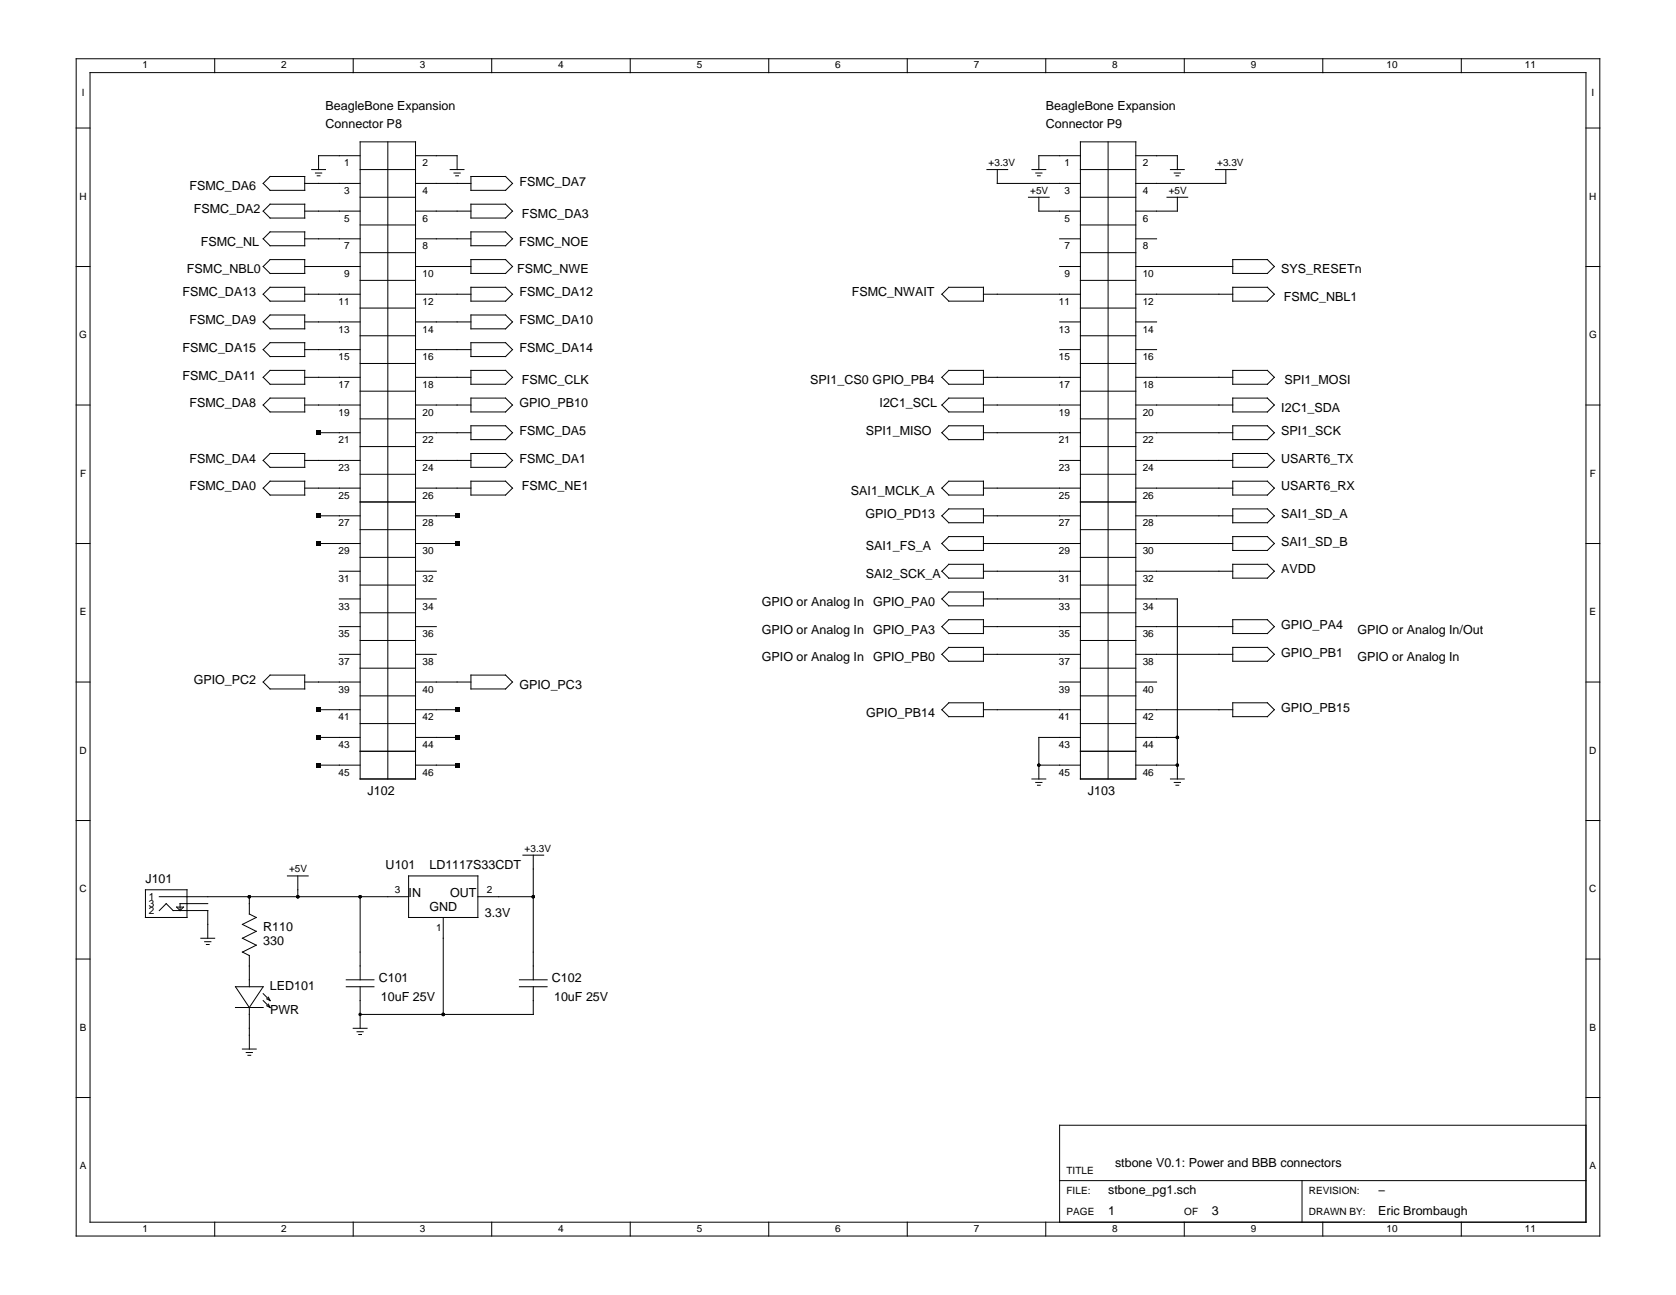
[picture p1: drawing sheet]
<svg xmlns="http://www.w3.org/2000/svg" width="279mm" height="216mm" viewBox="0 0 279 216" stroke-linecap="round" stroke-linejoin="round" font-family="sans-serif">
<g fill="none" stroke="#000" stroke-width=".17">
<path d="M12.7 9.8h254v196.3h-254zM15 12.1h249.4v191.7h-249.4zM35.8 9.8v2.3M58.9 9.8v2.3M82 9.8v2.3M105.1 9.8v2.3M128.2 9.8v2.3M151.2 9.8v2.3M174.3 9.8v2.3M197.4 9.8v2.3M220.5 9.8v2.3M243.6 9.8v2.3"/>
<path d="M12.7 21.3h2.3M45 34h5.8v2.4h-5.8l-1.1-1.2zM45 29.4h5.8v2.3h-5.8l-1.1-1.1zM45 38.7h5.8v2.3h-5.8l-1.1-1.2zM50.8 39.8h9.2M50.8 35.2h9.2M50.8 30.6h9.2M52 28.3h2.3M52.6 28.8h1M52.9 29.3h.4M60 32.9h9.3M60 23.7h9.3v106.2h-9.3z"/>
<path d="M60 37.5h9.3M60 28.3h9.3M60 26h-6.9v2.3M64.7 23.7v106.2M69.3 39.8h9.2M69.3 35.2h9.2M69.3 30.6h9.2M69.3 26h6.9v2.3M75 28.3h2.4M75.7 28.8h1M76 29.3h.4M78.5 29.4h5.8l1.1 1.2-1.1 1.1h-5.8z"/>
<path d="M78.5 34h5.8l1.1 1.2-1.1 1.2h-5.8zM78.5 38.7h5.8l1.1 1.1-1.1 1.2h-5.8zM164.5 28.3h3.5M166.3 28.3v2.3h13.8M171.5 32.9h3.4M172 28.3h2.3M172.7 28.8h1M173 29.3h.4M173.2 32.9v2.3h6.9M176.6 39.8h3.5M180.1 26h-6.9v2.3M180.1 32.9h9.2"/>
<path d="M180.1 23.7h9.2v106.2h-9.2zM180.1 37.5h9.2M180.1 28.3h9.2M184.7 23.7v106.2M189.3 39.8h3.5M189.3 26h7v2.3M194.5 32.9h3.5M195.1 28.3h2.3M195.8 28.8h1M196 29.3h.5M196.3 32.9v2.3h-7M202.6 28.3h3.5"/>
<path d="M204.4 28.3v2.3h-15.1M264.4 21.3h2.3M12.7 44.4h2.3M43.9 53.7l1.1-1.2h5.8v2.3h-5.8zM43.9 58.3l1.1-1.2h5.8v2.3h-5.8zM45 43.3h5.8v2.3h-5.8l-1.1-1.2zM45 47.9h5.8v2.3h-5.8l-1.1-1.1zM50.8 44.4h9.2M50.8 58.3h9.2M50.8 53.7h9.2M50.8 49.1h9.2M60 56h9.3"/>
<path d="M60 46.7h9.3M60 42.1h9.3M60 51.4h9.3M69.3 44.4h9.2M69.3 58.3h9.2M69.3 53.7h9.2M69.3 49.1h9.2M78.5 43.3h5.8l1.1 1.1-1.1 1.2h-5.8zM78.5 47.9h5.8l1.1 1.2-1.1 1.1h-5.8zM78.5 52.5h5.8l1.1 1.2-1.1 1.1h-5.8zM78.5 57.1h5.8l1.1 1.2-1.1 1.1h-5.8zM158.2 47.9h5.7v2.3h-5.7l-1.2-1.1z"/>
<path d="M163.9 49.1h16.2M176.6 44.4h3.5M176.6 58.3h3.5M176.6 53.7h3.5M180.1 56h9.2M180.1 46.7h9.2M180.1 42.1h9.2M180.1 51.4h9.2M189.3 44.4h16.2M189.3 58.3h3.5M189.3 53.7h3.5M189.3 49.1h16.2"/>
<path d="M205.5 43.3h5.8l1.1 1.1-1.1 1.2h-5.8zM205.5 47.9h5.8l1.1 1.2-1.1 1.1h-5.8zM264.4 44.4h2.3M12.7 67.5h2.3M45 66.4h5.8v2.3h-5.8l-1.1-1.2zM45 61.8h5.8v2.3h-5.8l-1.1-1.2zM45 75.6h5.8v2.3h-5.8l-1.1-1.1zM50.8 67.5h9.2M50.8 76.8h9.2M50.8 62.9h9.2M53.1 72.1h6.9M60 74.5h9.3"/>
<path d="M60 79.1h9.3M60 69.8h9.3M60 60.6h9.3M60 65.2h9.3M69.3 67.5h9.2M69.3 76.8h9.2M69.3 72.1h9.2M69.3 62.9h9.2M78.5 66.4h5.8l1.1 1.1-1.1 1.2h-5.8zM78.5 71h5.8l1.1 1.1-1.1 1.2h-5.8zM78.5 61.8h5.8l1.1 1.1-1.1 1.2h-5.8zM78.5 75.6h5.8l1.1 1.2-1.1 1.1h-5.8z"/>
<path d="M158.2 66.4h5.7v2.3h-5.7l-1.2-1.2zM158.2 61.8h5.7v2.3h-5.7l-1.2-1.2zM158.2 71h5.7v2.3h-5.7l-1.2-1.2zM163.9 67.5h16.2M163.9 72.1h16.2M163.9 62.9h16.2M176.6 76.8h3.5M180.1 74.5h9.2M180.1 79.1h9.2M180.1 69.8h9.2M180.1 60.6h9.2M180.1 65.2h9.2"/>
<path d="M189.3 67.5h16.2M189.3 76.8h16.2M189.3 72.1h16.2M189.3 62.9h16.2M205.5 61.8h5.8l1.1 1.1-1.1 1.2h-5.8zM205.5 66.4h5.8l1.1 1.1-1.1 1.2h-5.8zM205.5 71h5.8l1.1 1.1-1.1 1.2h-5.8zM205.5 75.6h5.8l1.1 1.2-1.1 1.1h-5.8zM264.4 67.5h2.3M12.7 90.6h2.3M45 80.2h5.8v2.3h-5.8l-1.1-1.1zM50.8 81.4h9.2"/>
<path d="M53.1 90.6h6.9M53.1 86h6.9M56.6 99.9h3.4M56.6 95.2h3.4M60 97.5h9.3M60 92.9h9.3M60 83.7h9.3M60 88.3h9.3M69.3 90.6h6.9M69.3 99.9h3.4M69.3 95.2h3.4M69.3 86h6.9"/>
<path d="M69.3 81.4h9.2M78.5 80.2h5.8l1.1 1.2-1.1 1.1h-5.8zM158.2 80.2h5.7v2.3h-5.7l-1.2-1.1zM158.2 84.8h5.7v2.4h-5.7l-1.2-1.2zM158.2 89.5h5.7v2.3h-5.7l-1.2-1.2zM158.2 94.1h5.7v2.3h-5.7l-1.2-1.2zM158.2 98.7h5.7v2.3h-5.7l-1.2-1.1zM163.9 90.6h16.2M163.9 99.9h16.2M163.9 95.2h16.2M163.9 86h16.2M163.9 81.4h16.2"/>
<path d="M180.1 97.5h9.2M180.1 92.9h9.2M180.1 83.7h9.2M180.1 88.3h9.2M189.3 90.6h16.2M189.3 99.9h7v30M189.3 95.2h16.2M189.3 86h16.2M189.3 81.4h16.2M205.5 80.2h5.8l1.1 1.2-1.1 1.1h-5.8zM205.5 84.8h5.8l1.1 1.2-1.1 1.2h-5.8zM205.5 89.5h5.8l1.1 1.1-1.1 1.2h-5.8z"/>
<path d="M205.5 94.1h5.8l1.1 1.1-1.1 1.2h-5.8zM264.4 90.6h2.3M12.7 113.7h2.3M45 112.6h5.8v2.3h-5.8l-1.1-1.2zM50.8 113.7h9.2M53.1 118.3h6.9M56.6 109.1h3.4M56.6 104.5h3.4M60 116h9.3M60 111.4h9.3M60 102.2h9.3M60 106.8h9.3"/>
<path d="M69.3 113.7h9.2M69.3 118.3h6.9M69.3 109.1h3.4M69.3 104.5h3.4M78.5 112.6h5.8l1.1 1.1-1.1 1.2h-5.8zM158.2 103.3h5.7v2.3h-5.7l-1.2-1.1zM158.2 107.9h5.7v2.3h-5.7l-1.2-1.1zM158.2 117.2h5.7v2.3h-5.7l-1.2-1.2zM163.9 118.3h16.2M163.9 109.1h16.2M163.9 104.5h16.2M176.6 113.7h3.5"/>
<path d="M180.1 116h9.2M180.1 111.4h9.2M180.1 102.2h9.2M180.1 106.8h9.2M189.3 113.7h3.5M189.3 118.3h16.2M189.3 109.1h16.2M189.3 104.5h16.2M205.5 103.3h5.8l1.1 1.2-1.1 1.1h-5.8zM205.5 107.9h5.8l1.1 1.2-1.1 1.1h-5.8zM205.5 117.2h5.8l1.1 1.1-1.1 1.2h-5.8zM264.4 113.7h2.3"/>
<path d="M12.7 136.8h2.3M53.1 127.6h6.9M53.1 122.9h6.9M60 125.3h9.3M60 120.6h9.3M69.3 127.6h6.9M69.3 122.9h6.9M172 129.9h2.3M172.7 130.4h1M173 130.9h.4M173.2 127.6h6.9M180.1 122.9h-6.9v7"/>
<path d="M180.1 125.3h9.2M180.1 120.6h9.2M189.3 127.6h7M189.3 122.9h7M195.1 129.9h2.3M195.8 130.4h1M196 130.9h.5M264.4 136.8h2.3M12.7 159.9h2.3M24.2 148.3h7v4.7h-7zM26.6 149.5h41.5M26.6 151.8l1.1-1.1 1.2 1.1h5.7v4.6"/>
<path d="M29.4 151.2h1.2l-.6 .6zM33.5 156.4h2.3M34.1 157h1.1M34.4 157.5h.5M34.6 150.7h-4.6v1.1M40.4 158.7l1.2 .6M41.6 149.5v2.9l1.1 .6-2.3 1.1 2.3 1.2-2.3 1.1 2.3 1.2-2.3 1.1M41.6 159.3v5.2M47.9 146h3.5M49.6 146v3.5M60 149.5v13.9M68.1 146h11.6v7h-11.6z"/>
<path d="M73.9 153v16.1M79.7 149.5h9.2M87.2 142.6h3.4M88.9 142.6v20.8M264.4 159.9h2.3M39.3 164.5h4.6l-2.3 3.5zM39.3 168h4.6M40.4 174.9h2.3M41 175.5h1.1M41.3 175.9h.5M41.6 168v6.9M43.9 165.7l1.1 1.1"/>
<path d="M43.9 166.8l1.1 1.2M44.5 167.7l.5 .3M44.5 166.5l.5 .3M44.7 167.4l.3 .6M44.7 166.2l.3 .6M57.7 164.5h4.6M57.7 163.4h4.6M58.9 171.4h2.3M59.5 172h1.1M59.8 172.5h.5M60 164.5v6.9M86.6 164.5h4.6"/>
<path d="M86.6 163.4h4.6M88.9 164.5v4.6h-28.9M12.7 183h2.3M176.6 196.8h87.8M217.1 196.8v7M264.4 187.6h-87.8v16.2M264.4 183h2.3M35.8 203.8v2.3M58.9 203.8v2.3M82 203.8v2.3M105.1 203.8v2.3M128.2 203.8v2.3"/>
<path d="M151.2 203.8v2.3M174.3 203.8v2.3M197.4 203.8v2.3M220.5 203.8v2.3M243.6 203.8v2.3"/>
</g>
<g fill="#000">
<path d="M52.8 71.8h.7v.7h-.7zM52.8 85.7h.7v.6h-.7zM52.8 90.3h.7v.7h-.7zM75.9 85.7h.6v.6h-.6zM75.9 90.3h.6v.7h-.6zM52.8 118h.7v.7h-.7zM75.9 118h.6v.7h-.6zM52.8 122.6h.7v.7h-.7zM52.8 127.2h.7v.7h-.7zM75.9 122.6h.6v.7h-.6zM75.9 127.2h.6v.7h-.6z"/>
<circle cx="173.2" cy="127.6" r=".29"/>
<circle cx="196.3" cy="122.9" r=".29"/>
<circle cx="196.3" cy="127.6" r=".29"/>
<circle cx="41.6" cy="149.5" r=".29"/>
<circle cx="49.6" cy="149.5" r=".29"/>
<circle cx="60" cy="149.5" r=".29"/>
<circle cx="88.9" cy="149.5" r=".29"/>
<circle cx="60" cy="169.1" r=".29"/>
<circle cx="73.9" cy="169.1" r=".29"/>
</g>
<g font-size="2.1">
<text x="54.3" y="18.3">BeagleBone Expansion</text>
<text x="54.3" y="21.3">Connector P8</text>
<text x="174.3" y="18.3">BeagleBone Expansion</text>
<text x="174.3" y="21.3">Connector P9</text>
<text x="31.6" y="31.7">FSMC_DA6</text>
<text x="32.3" y="35.6">FSMC_DA2</text>
<text x="86.6" y="30.9">FSMC_DA7</text>
<text x="33.5" y="41">FSMC_NL</text>
<text x="86.6" y="41">FSMC_NOE</text>
<text x="87" y="36.4">FSMC_DA3</text>
<text x="31.2" y="45.6">FSMC_NBL0</text>
<text x="86.2" y="45.6">FSMC_NWE</text>
<text x="213.6" y="45.6">SYS_RESETn</text>
<text x="30.4" y="49.4">FSMC_DA13</text>
<text x="86.6" y="49.4">FSMC_DA12</text>
<text x="142" y="49.4">FSMC_NWAIT</text>
<text x="214" y="50.2">FSMC_NBL1</text>
<text x="30.4" y="58.7">FSMC_DA15</text>
<text x="31.6" y="54">FSMC_DA9</text>
<text x="86.6" y="58.7">FSMC_DA14</text>
<text x="86.6" y="54">FSMC_DA10</text>
<text x="30.4" y="63.3">FSMC_DA11</text>
<text x="87" y="64.1">FSMC_CLK</text>
<text x="135.1" y="64.1">SPI1_CS0 GPIO_PB4</text>
<text x="214.1" y="64.1">SPI1_MOSI</text>
<text x="31.6" y="67.9">FSMC_DA8</text>
<text x="86.6" y="67.9">GPIO_PB10</text>
<text x="146.6" y="67.9">I2C1_SCL</text>
<text x="213.6" y="68.7">I2C1_SDA</text>
<text x="31.6" y="77.1">FSMC_DA4</text>
<text x="86.6" y="77.1">FSMC_DA1</text>
<text x="86.6" y="72.5">FSMC_DA5</text>
<text x="144.3" y="72.5">SPI1_MISO</text>
<text x="213.6" y="72.5">SPI1_SCK</text>
<text x="213.6" y="77.1">USART6_TX</text>
<text x="31.6" y="81.7">FSMC_DA0</text>
<text x="87" y="81.7">FSMC_NE1</text>
<text x="141.8" y="82.5">SAI1_MCLK_A</text>
<text x="213.6" y="81.7">USART6_RX</text>
<text x="144.3" y="86.4">GPIO_PD13</text>
<text x="213.6" y="86.4">SAI1_SD_A</text>
<text x="144.3" y="91.8">SAI1_FS_A</text>
<text x="213.6" y="91">SAI1_SD_B</text>
<text x="213.6" y="95.6">AVDD</text>
<text x="127" y="101">GPIO or Analog In</text>
<text x="144.3" y="96.4">SAI2_SCK_A</text>
<text x="145.6" y="101">GPIO_PA0</text>
<text x="127" y="105.6">GPIO or Analog In</text>
<text x="145.6" y="105.6">GPIO_PA3</text>
<text x="213.6" y="104.8">GPIO_PA4</text>
<text x="226.3" y="105.6">GPIO or Analog In/Out</text>
<text x="127" y="110.2">GPIO or Analog In</text>
<text x="145.6" y="110.2">GPIO_PB0</text>
<text x="213.6" y="109.5">GPIO_PB1</text>
<text x="226.3" y="110.2">GPIO or Analog In</text>
<text x="32.3" y="114.1">GPIO_PC2</text>
<text x="86.6" y="114.9">GPIO_PC3</text>
<text x="144.4" y="119.5">GPIO_PB14</text>
<text x="213.6" y="118.7">GPIO_PB15</text>
<text x="61.3" y="132.5">J102</text>
<text x="181.4" y="132.5">J103</text>
<text x="24.2" y="147.2">J101</text>
<text x="64.3" y="144.9">U101</text>
<text x="68.1" y="149.5">IN</text>
<text x="71.6" y="144.9">LD1117S33CDT</text>
<text x="75" y="149.5">OUT</text>
<text x="43.9" y="155.3">R110</text>
<text x="71.6" y="151.8">GND</text>
<text x="80.8" y="153">3.3V</text>
<text x="43.9" y="157.6">330</text>
<text x="45" y="165.1">LED101</text>
<text x="63.1" y="163.7">C101</text>
<text x="63.5" y="166.8">10uF 25V</text>
<text x="92" y="163.7">C102</text>
<text x="92.4" y="166.8">10uF 25V</text>
<text x="45" y="169.1">PWR</text>
<text x="185.9" y="194.5">stbone V0.1: Power and BBB connectors</text>
<text x="184.7" y="199.1">stbone_pg1.sch</text>
<text x="184.7" y="202.6">1</text>
<text x="202" y="202.6">3</text>
<text x="229.8" y="202.6">Eric Brombaugh</text>
<text x="229.8" y="199.1">−</text>
</g>
<g font-size="1.7">
<text x="23.8" y="11.4">1</text>
<text x="46.9" y="11.4">2</text>
<text x="70" y="11.4">3</text>
<text x="93.1" y="11.4">4</text>
<text x="116.1" y="11.4">5</text>
<text x="139.2" y="11.4">6</text>
<text x="162.3" y="11.4">7</text>
<text x="185.4" y="11.4">8</text>
<text x="208.5" y="11.4">9</text>
<text x="231.1" y="11.4">10</text>
<text x="254.2" y="11.4">11</text>
<text x="13.6" y="16">I</text>
<text x="265.3" y="16">I</text>
<text x="57.4" y="27.7">1</text>
<text x="70.4" y="27.7">2</text>
<text x="164.8" y="27.7">+3.3V</text>
<text x="177.5" y="27.7">1</text>
<text x="190.5" y="27.7">2</text>
<text x="202.9" y="27.7">+3.3V</text>
<text x="13.3" y="33.3">H</text>
<text x="57.4" y="32.3">3</text>
<text x="70.4" y="32.3">4</text>
<text x="171.7" y="32.3">+5V</text>
<text x="177.5" y="32.3">3</text>
<text x="190.5" y="32.3">4</text>
<text x="194.8" y="32.3">+5V</text>
<text x="264.9" y="33.3">H</text>
<text x="57.4" y="41.6">7</text>
<text x="57.4" y="37">5</text>
<text x="70.4" y="41.6">8</text>
<text x="70.4" y="37">6</text>
<text x="177.5" y="41.6">7</text>
<text x="177.5" y="37">5</text>
<text x="190.5" y="41.6">8</text>
<text x="190.5" y="37">6</text>
<text x="57.4" y="46.2">9</text>
<text x="70.4" y="46.2">10</text>
<text x="177.5" y="46.2">9</text>
<text x="190.5" y="46.2">10</text>
<text x="56.5" y="50.8">11</text>
<text x="70.4" y="50.8">12</text>
<text x="176.5" y="50.8">11</text>
<text x="190.5" y="50.8">12</text>
<text x="13.2" y="56.4">G</text>
<text x="56.5" y="55.4">13</text>
<text x="70.4" y="55.4">14</text>
<text x="176.5" y="55.4">13</text>
<text x="190.5" y="55.4">14</text>
<text x="264.9" y="56.4">G</text>
<text x="56.5" y="64.7">17</text>
<text x="56.5" y="60.1">15</text>
<text x="70.4" y="64.7">18</text>
<text x="70.4" y="60.1">16</text>
<text x="176.5" y="64.7">17</text>
<text x="176.5" y="60.1">15</text>
<text x="190.5" y="64.7">18</text>
<text x="190.5" y="60.1">16</text>
<text x="56.5" y="69.3">19</text>
<text x="70.4" y="69.3">20</text>
<text x="176.5" y="69.3">19</text>
<text x="190.5" y="69.3">20</text>
<text x="56.5" y="73.9">21</text>
<text x="70.4" y="73.9">22</text>
<text x="176.5" y="73.9">21</text>
<text x="190.5" y="73.9">22</text>
<text x="13.3" y="79.5">F</text>
<text x="56.5" y="83.1">25</text>
<text x="56.5" y="78.5">23</text>
<text x="70.4" y="83.1">26</text>
<text x="70.4" y="78.5">24</text>
<text x="176.5" y="83.1">25</text>
<text x="176.5" y="78.5">23</text>
<text x="190.5" y="83.1">26</text>
<text x="190.5" y="78.5">24</text>
<text x="265" y="79.5">F</text>
<text x="56.5" y="87.8">27</text>
<text x="70.4" y="87.8">28</text>
<text x="176.5" y="87.8">27</text>
<text x="190.5" y="87.8">28</text>
<text x="56.5" y="92.4">29</text>
<text x="70.4" y="92.4">30</text>
<text x="176.5" y="92.4">29</text>
<text x="190.5" y="92.4">30</text>
<text x="56.5" y="101.6">33</text>
<text x="56.5" y="97">31</text>
<text x="70.4" y="101.6">34</text>
<text x="70.4" y="97">32</text>
<text x="176.5" y="101.6">33</text>
<text x="176.5" y="97">31</text>
<text x="190.5" y="101.6">34</text>
<text x="190.5" y="97">32</text>
<text x="13.3" y="102.6">E</text>
<text x="56.5" y="106.2">35</text>
<text x="70.4" y="106.2">36</text>
<text x="176.5" y="106.2">35</text>
<text x="190.5" y="106.2">36</text>
<text x="265" y="102.6">E</text>
<text x="56.5" y="110.9">37</text>
<text x="70.4" y="110.9">38</text>
<text x="176.5" y="110.9">37</text>
<text x="190.5" y="110.9">38</text>
<text x="56.5" y="115.5">39</text>
<text x="70.4" y="115.5">40</text>
<text x="176.5" y="115.5">39</text>
<text x="190.5" y="115.5">40</text>
<text x="13.3" y="125.7">D</text>
<text x="56.5" y="124.7">43</text>
<text x="56.5" y="120.1">41</text>
<text x="70.4" y="124.7">44</text>
<text x="70.4" y="120.1">42</text>
<text x="176.5" y="124.7">43</text>
<text x="176.5" y="120.1">41</text>
<text x="190.5" y="124.7">44</text>
<text x="190.5" y="120.1">42</text>
<text x="264.9" y="125.7">D</text>
<text x="56.5" y="129.3">45</text>
<text x="70.4" y="129.3">46</text>
<text x="176.5" y="129.3">45</text>
<text x="190.5" y="129.3">46</text>
<text x="87.5" y="142">+3.3V</text>
<text x="13.3" y="148.8">C</text>
<text x="48.2" y="145.5">+5V</text>
<text x="65.8" y="148.9">3</text>
<text x="81.2" y="148.9">2</text>
<text x="264.9" y="148.8">C</text>
<text x="24.8" y="151.2">3</text>
<text x="24.8" y="150.1">1</text>
<text x="24.8" y="152.4">2</text>
<text x="72.7" y="155.3">1</text>
<text x="13.3" y="171.9">B</text>
<text x="265" y="171.9">B</text>
<text x="13.3" y="195">A</text>
<text x="177.8" y="195.7">TITLE</text>
<text x="265" y="195">A</text>
<text x="177.8" y="199.1">FILE:</text>
<text x="177.8" y="202.6">PAGE</text>
<text x="197.4" y="202.6">OF</text>
<text x="218.2" y="199.1">REVISION:</text>
<text x="218.2" y="202.6">DRAWN BY:</text>
<text x="23.8" y="205.3">1</text>
<text x="46.9" y="205.3">2</text>
<text x="70" y="205.3">3</text>
<text x="93.1" y="205.3">4</text>
<text x="116.1" y="205.3">5</text>
<text x="139.2" y="205.3">6</text>
<text x="162.3" y="205.3">7</text>
<text x="185.4" y="205.3">8</text>
<text x="208.5" y="205.3">9</text>
<text x="231.1" y="205.3">10</text>
<text x="254.2" y="205.3">11</text>
</g>
</svg>
